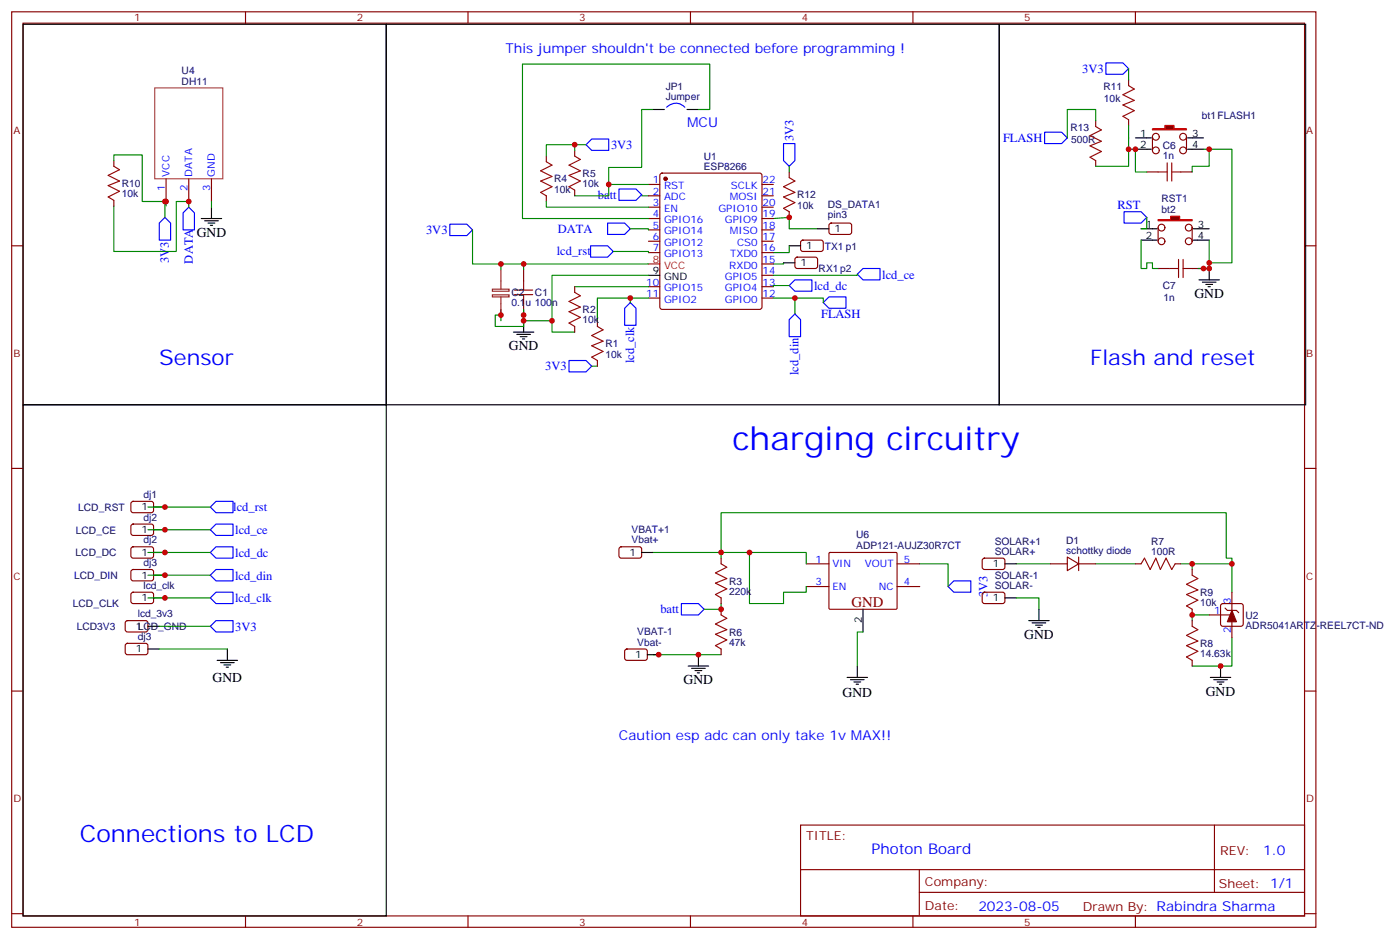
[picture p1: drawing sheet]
<svg xmlns="http://www.w3.org/2000/svg" width="435mm" height="292mm" viewBox="0 0 435 292" stroke-linecap="round" stroke-linejoin="round" font-family="sans-serif">
<path d="M192.4 58.7h5.3l1.7 1.8-1.7 1.7h-5.3zM139.8 69.6h5.3l1.8 1.8-1.8 1.8h-5.3zM176.8 112h5.3l1.8 1.7-1.8 1.8h-5.3zM65.4 157.5l1.7-1.8h5.3v3.5h-5.3zM65.4 164.5l1.7-1.7h5.3v3.5h-5.3zM67.1 169.8h5.3v3.6h-5.3l-1.7-1.8zM67.1 176.9h5.3v3.5h-5.3l-1.7-1.8zM65.4 185.7l1.7-1.8h5.3v3.6h-5.3zM67.1 192.8h5.3v3.5h-5.3l-1.7-1.8zM211.8 187.5h5.3l1.7 1.7-1.7 1.8h-5.3zM294.7 182.2l1.7-1.8h5.3v3.5h-5.3z" fill="none" stroke="#00f" stroke-width=".35"/>
<g fill="none" stroke="#000" stroke-width=".35">
<path d="M352.9 42.8h3.5M352.9 46.4h3.5M245.3 76.3h3.5M254.1 71h3.5M162.7 99.6v3.6M201.5 85.5h3.6M243.5 81.6h3.6M159.6 103.2h6.3M160.6 103.9h4.3M161.7 104.6h2.1M162.4 105.3h.7M47.7 157.5h3.6"/>
<path d="M47.7 164.5h3.6M47.7 171.6h3.6M47.7 178.6h3.6M199.4 171.6h3.6M312.3 175.1h3.5M46 194.5h3.5M47.7 185.7h3.6M312.3 185.7h3.5M319.7 192.8h6.4M320.8 193.5h4.2M321.8 194.2h2.2M322.5 194.9h.8"/>
<path d="M322.9 189.2v3.6M46 201.6h3.5M67.5 205.1h6.3M68.5 205.8h4.3M69.6 206.5h2.1M70.3 207.2h.7M70.7 201.6v3.5M201.2 203.3h3.5M263.3 210.4h6.3M264.3 211.1h4.3M265.4 211.8h2.1M266.1 212.5h.7"/>
<path d="M266.5 206.9v3.5M376.2 210.4h6.3M377.2 211.1h4.3M378.3 211.8h2.1M379 212.5h.7M379.3 206.9v3.5"/>
</g>
<g fill="none" stroke="#870000" stroke-width=".35">
<path d="M201.5 57.3h3.6M205.3 54l.5-.2h30.3l.5 .2 .2 .5v40.9l-.2 .5-.5 .2h-30.3l-.5-.2-.2-.5v-40.9zM236.8 57.3h3.5M201.5 60.8h3.6M201.5 64.3h3.6M201.5 67.9h3.6M201.5 71.4h3.6M201.5 74.9h3.6M201.5 78.5h3.6M236.8 60.8h3.5M236.8 64.3h3.5M236.8 67.9h3.5"/>
<path d="M236.8 71.4h3.5M236.8 74.9h3.5M236.8 78.5h3.5M249 74.8l.5-.2h5.9l.5 .7-.1 2.4-.6 .4-6-.1-.4-.6v-2.1zM257.9 69.5l.4-.2h6l.4 .7-.1 2.4-.6 .4-5.9-.1-.5-.6v-2.1zM162.7 83.7v3.6M162.7 94.3v3.6M178.6 89v1.8M185.7 99.6v1.8M201.5 89h3.6M201.5 92.6h3.6M236.8 89h3.5"/>
<path d="M236.8 92.6h3.5M236.8 85.5h3.5M236.8 82h3.5M247.3 80.1l.5-.2h5.9l.4 .7-.1 2.4-.6 .4-5.9-.1-.4-.6v-2.1zM178.6 101.4v1.8M185.7 112v1.7M40.9 155.9l.5-.2 5.9 .1 .4 .6v2.4l-.7 .4h-5.9l-.4-.7v-2.1zM40.9 163l.5-.2h5.9l.4 .7v2.4l-.7 .4-5.9-.1-.4-.6v-2.1zM40.9 170l.5-.2 5.9 .1 .4 .6v2.4l-.7 .5-5.9-.1-.4-.7v-2.1zM40.9 177.1l.5-.2h5.9l.4 .7v2.4l-.7 .4-5.9-.1-.4-.6v-2.1zM192.6 170l.5-.2 5.9 .1 .4 .6v2.4l-.7 .5-5.9-.1-.4-.7v-2.1zM224.1 173.4v1.7"/>
<path d="M305.5 173.6l.5-.2h5.9l.4 .7-.1 2.4-.6 .4-5.9-.1-.4-.6v-2.1zM326.4 175.1h5.3M331.7 173l3.5 2.1-3.5 2.1zM335.2 175.1h5.3M335.2 173v4.2M352.9 175.1h1.7M365.2 175.1h1.8M370.5 176.9v1.7M39.1 193l.5-.2h5.9l.5 .7-.1 2.4-.6 .4-6-.1-.4-.6v-2.1zM40.9 184.1l.5-.2 5.9 .1 .4 .6v2.4l-.7 .5-5.9-.1-.4-.6v-2.2zM224.1 185.7v1.8M224.1 189.2v1.8"/>
<path d="M305.5 184.1l.5-.2 5.9 .1 .4 .6-.1 2.4-.6 .5-5.9-.1-.4-.6v-2.2zM370.5 189.2v1.8M370.5 192.8v1.7M375.8 191h7.1M379.6 187.7l.4-.2h5.7l.5 .2 .2 .5v5.6l-.2 .5-.5 .2h-5.7l-.5-.2-.2-.5v-5.6zM380.8 188.9l.7 .7h2.8l.7 .7M382.9 183.9v14.1M39.1 200l.5-.2 5.9 .1 .5 .6-.1 2.4-.6 .4h-6l-.4-.7v-2.1zM194.4 201.8l.4-.2h6l.4 .7-.1 2.4-.6 .4-5.9-.1-.5-.6v-2.1zM224.1 201.6v1.7M370.5 205.1v1.8"/>
</g>
<g fill="none" stroke="#008700" stroke-width=".35">
<path d="M146.9 71.4v10.6h54.6M199.4 60.5v.3h2.1M240.3 67.9l5-.4v3.5h8.8M245.3 76.3v2.2h-5M155.7 96.1v3.5M155.7 82v1.7M162.7 96.1v3.5M162.7 82v1.7M171.6 99.6v3.6h7M178.6 89h22.9M201.5 85.5h-29.9v14.1h-8.9v1.8h-8.8v-3.5h1.8M201.5 92.6h-15.8v7"/>
<path d="M243.5 81.6v.4h-3.2M183.9 113.7h1.8M46 157.5h19.4M46 164.5h19.4M46 171.6h19.4M46 178.6h19.4M203 171.6h21.1v1.8M224.1 171.6h8.8v15.9h10.6v-3.6h3.6M315.8 175.1h10.6M340.5 175.1h12.4M367 175.1h3.5v1.8M370.5 175.1h12.4v8.8"/>
<path d="M46 185.7h19.4M49.5 194.5h15.9M224.1 187.5v1.7h-5.3M315.8 185.7h7.1v3.5M375.8 191h-5.3v1.8M382.9 198v8.9h-12.4M203 203.3h21.1"/>
</g>
<path d="M159.9 91.5h5.7M159.9 90.1h5.7M162.7 87.3v2.8M162.7 91.5v2.8M178.6 90.8l1.8 1.1-3.6 1.7 3.6 1.8-3.6 1.4 3.6 1.8-3.6 1.7 1.8 1.1M185.7 101.4l1.7 1-3.5 1.8 3.5 1.8-3.5 1.4 3.5 1.7-3.5 1.8 1.8 1.1M224.1 175.1l1.8 1.1-3.5 1.7 3.5 1.8-3.5 1.4 3.5 1.8-3.5 1.7 1.7 1.1M354.6 175.1l1.1-1.7 1.8 3.5 1.7-3.5 1.4 3.5 1.8-3.5 1.8 3.5 1-1.8M370.5 178.6l1.8 1.1-3.5 1.8 3.5 1.7-3.5 1.4 3.5 1.8-3.5 1.8 1.7 1M224.1 191l1.8 1.1-3.5 1.7 3.5 1.8-3.5 1.4 3.5 1.8-3.5 1.7 1.7 1.1M370.5 194.5l1.8 1.1-3.5 1.7 3.5 1.8-3.5 1.4 3.5 1.8-3.5 1.7 1.7 1.1" fill="none" stroke="#a10000" stroke-width=".35"/>
<g fill="#870000" stroke="#870000" stroke-width=".35">
<path d="M382.9 189.6l1.4 3.5h-2.8z"/>
<circle cx="206.8" cy="55.5" r=".53"/>
</g>
<path d="M201.5 82h3.6" fill="none" stroke="#f00" stroke-width=".35"/>
<path d="M153 89.8h5.2v.7h-5.2zM153 91.6h5.2v.6h-5.2zM155.7 83.7v6M155.7 92.2v5.7" fill="none" stroke="#8c2424" stroke-width=".35"/>
<path d="M358.2 40h3.9v-1.1h2.8v1.1h3.9v.4h-10.6z" fill="#870000" stroke="#f00" stroke-width=".35"/>
<g fill="none" stroke="#870000" stroke-width=".35">
<path d="M358.2 42.5v4.2M368.8 42.5v4.2"/>
<circle cx="359.2" cy="42.5" r="1.06"/>
<circle cx="359.2" cy="46.7" r="1.06"/>
<circle cx="367.7" cy="46.7" r="1.06"/>
<circle cx="367.7" cy="42.5" r="1.06"/>
</g>
<path d="M356.4 42.8h1.4M356.4 46.4h1.4M369.1 42.8h5M369.1 46.4h5M354.6 71h3.6M354.6 74.6h3.6" fill="none" stroke="#000" stroke-width=".35"/>
<path d="M359.9 68.2h3.9v-1h2.8v1h3.9v.4h-10.6z" fill="#870000" stroke="#f00" stroke-width=".35"/>
<g fill="none" stroke="#870000" stroke-width=".35">
<path d="M3.6 3.7h405.4v284.3h-405.4zM7.2 7.2h398.2v277.3h-398.2zM76.3 3.7v3.5M145.5 3.7v3.5M214.6 3.7v3.5M283.7 3.7v3.5M352.9 3.7v3.5M340.5 37.5v1.8M350.8 24.8v1.8M350.8 37.2v1.7M35.4 49.9v1.7M51.6 55.5v7.1"/>
<path d="M58.7 55.5v7.1M65.7 55.5v7.1M169.8 48.5v1.7M178.6 46.7v1.8M178.6 59.1v1.7M245.3 53.4v1.8M340.5 49.9v1.7M356.4 53.4h3.5M367 53.4h3.5M3.6 76.3h3.6M35.4 62.2v1.8M169.8 60.8v1.8"/>
<path d="M245.3 65.8v1.7M359.9 70.7v4.2M370.5 70.7v4.2M405.4 76.3h3.6M359.9 83.4h3.6M370.5 83.4h3.6M3.6 145.5h3.6M405.4 145.5h3.6M250.6 175.1h7M257.7 171.8l.3-.2h20.6l.2 .3-.1 17.2-.3 .1h-20.6l-.2-.3zM278.8 175.1h7.1M250.6 182.2h7"/>
<path d="M278.8 182.2h7.1M3.6 214.6h3.6M405.4 214.6h3.6M248.8 256.3h156.6v28.2h-156.6zM377.4 256.3v20.9M248.8 270.1h156.5M285.7 277.2h119.6M285.7 270.1v14.1M3.6 283.8h3.6M76.3 284.5v3.5M145.5 284.5v3.5M214.6 284.5v3.5"/>
<path d="M283.7 284.5v3.5M352.9 284.5v3.5M405.4 283.8h3.6"/>
<circle cx="361" cy="74.9" r="1.06"/>
<circle cx="361" cy="70.7" r="1.06"/>
<circle cx="369.5" cy="74.9" r="1.06"/>
<circle cx="369.5" cy="70.7" r="1.06"/>
</g>
<g fill="none" stroke="#000" stroke-width=".35">
<path d="M7.2 7.5h112.9v118.2h-112.9zM120.1 7.5h190.5v118.2h-190.5zM310.6 7.5h95.2v118.2h-95.2zM203 34h3.5M213.5 34h3.6M62.5 67.9h6.4M63.6 68.6h4.2M64.7 69.3h2.1M65.4 70h.7M65.7 64.3v3.6M358.2 71h1.4M358.2 74.6h1.4"/>
<path d="M370.9 71h4.9M370.9 74.6h4.9M372.6 86.9h6.4M373.7 87.6h4.2M374.8 88.3h2.1M375.5 89h.7M375.8 83.4v3.5M7.2 125.7h112.9v158.8h-112.9zM268.2 189.2v7.1M213.9 206.9h6.3M214.9 207.6h4.3M216 208.3h2.1"/>
<path d="M216.7 209h.7M217.1 203.3v3.6"/>
</g>
<g fill="none" stroke="#a10000" stroke-width=".35">
<path d="M340.5 39.3l1.8 1.1-3.5 1.7 3.5 1.8-3.5 1.4 3.5 1.8-3.5 1.7 1.7 1.1M350.8 26.6l1.7 1.1-3.5 1.7 3.5 1.8-3.5 1.4 3.5 1.8-3.5 1.7 1.8 1.1M35.4 51.6l1.7 1.1-3.5 1.8 3.5 1.7-3.5 1.4 3.5 1.8-3.5 1.8 1.8 1M169.8 50.2l1.8 1.1-3.6 1.8 3.6 1.7-3.6 1.4 3.6 1.8-3.6 1.8 1.8 1M178.6 48.5l1.8 1-3.6 1.8 3.6 1.8-3.6 1.4 3.6 1.7-3.6 1.8 1.8 1.1M245.3 55.2l1.8 1-3.6 1.8 3.6 1.8-3.6 1.4 3.6 1.7-3.6 1.8 1.8 1.1M359.9 53.4h2.9M362.8 50.6v5.6M364.2 53.4h2.8M364.2 50.6v5.6M363.5 83.4h2.8M366.3 80.6v5.6"/>
<path d="M367.7 83.4h2.8M367.7 80.6v5.6"/>
</g>
<g fill="none" stroke="#008700" stroke-width=".35">
<path d="M203 34h-3.6v18h-10.2v5.3M217.1 34h3.5v-14.1h-58.2v48h39.1M340.5 37.5v-3.5h-8.8v8.8M350.8 38.9v7.5h2.1v7h3.5M350.8 21.3v3.5M35.4 49.9v-1.8h8.8v14.5h7.4v1.4M178.6 44.9v1.8M182.1 44.9h-12.3v3.6M201.5 57.3h-12.3v3.5h-10.6M245.3 51.6v1.8M350.8 46.4v5.2h-10.3M374.1 46.4h8.8v35.2h-7.1v-7"/>
<path d="M375.8 46.4v5.2h-5.3v1.8M35.4 64v14.1h19.4v-15.5h3.9v1.7M51.3 62.6v4.9M65.7 62.6v1.7M169.8 62.6v1.7h31.7M190.6 78.1h10.9v.4M195.9 71h5.6v.4M354.6 74.6v8.8h1.8v-1.8h1.8v1.8h1.7M356.4 67.5v3.5h-1.8M195.9 92.6v1.4M240.3 92.6h15.6v1.4M245.3 88.7h-5v.3"/>
<path d="M247.1 92.6v4.9M266.5 85.2v.3h-26.2M375.8 81.6v1.8h-3.5M224.1 171.6v-12.4h157v14.2h1.8v1.7M232.9 171.6h17.7v3.5M285.9 175.1h8.8v7.1M250.6 182.2v1.7h-3.5M268.2 196.3h-1.7v10.6M49.5 201.6h21.2"/>
</g>
<g fill="none" stroke="#00f" stroke-width=".35">
<path d="M343.7 19.5h5.3l1.8 1.8-1.8 1.8h-5.3zM207.2 33.3a4 4 0 0 1 5.6 0M182.1 44.9l1.8-1.7h5.3v3.5h-5.3zM243.5 44.6h3.6v5.3l-1.8 1.7-1.8-1.7zM324.7 41.1h5.3l1.7 1.7-1.7 1.8h-5.3zM51.3 67.5l1.7 1.8v5.3h-3.5v-5.3zM58.7 64.3l1.7 1.8v5.3h-3.5v-5.3zM183.6 76.3h5.2l1.8 1.8-1.8 1.8h-5.2zM188.8 69.3h5.3l1.8 1.7-1.8 1.8h-5.3zM349.4 65.8h5.2l1.8 1.7-1.8 1.8h-5.2zM195.9 94l1.8 1.7v5.3h-3.6v-5.3zM245.3 88.7l1.8-1.8h5.2v3.6h-5.2z"/>
<path d="M247.1 97.5l1.7 1.8v5.3h-3.5v-5.3zM255.9 94l1.7-1.8h5.3v3.5h-5.3zM266.5 85.2l1.7-1.8h5.3v3.5h-5.3z"/>
</g>
<path d="M48.1 27.3h21.2v28.2h-21.2z" fill="none" stroke="#a64a4a" stroke-width=".35"/>
<g fill="#c00">
<circle cx="379.3" cy="206.9" r=".88"/>
<circle cx="370.5" cy="175.1" r=".88"/>
<circle cx="370.5" cy="191" r=".88"/>
<circle cx="224.1" cy="171.6" r=".88"/>
<circle cx="224.1" cy="189.2" r=".88"/>
<circle cx="204.7" cy="203.3" r=".88"/>
<circle cx="155.7" cy="82" r=".88"/>
<circle cx="162.7" cy="82" r=".88"/>
<circle cx="155.7" cy="97.9" r=".88"/>
<circle cx="162.7" cy="99.6" r=".88"/>
<circle cx="162.7" cy="97.9" r=".88"/>
<circle cx="171.6" cy="99.6" r=".88"/>
<circle cx="178.6" cy="44.9" r=".88"/>
<circle cx="189.2" cy="57.3" r=".88"/>
<circle cx="375.8" cy="81.6" r=".88"/>
<circle cx="382.9" cy="175.1" r=".88"/>
<circle cx="58.7" cy="62.6" r=".88"/>
<circle cx="51.6" cy="62.6" r=".88"/>
<circle cx="217.1" cy="203.3" r=".88"/>
<circle cx="51.3" cy="62.6" r=".88"/>
<circle cx="245.3" cy="67.5" r=".88"/>
<circle cx="51.3" cy="185.7" r=".88"/>
<circle cx="51.3" cy="178.6" r=".88"/>
<circle cx="51.3" cy="171.6" r=".88"/>
<circle cx="51.3" cy="164.5" r=".88"/>
<circle cx="51.3" cy="157.5" r=".88"/>
<circle cx="195.9" cy="92.6" r=".88"/>
<circle cx="375.8" cy="46.4" r=".88"/>
<circle cx="375.8" cy="83.4" r=".88"/>
<circle cx="374.1" cy="83.4" r=".88"/>
<circle cx="247.1" cy="92.6" r=".88"/>
<circle cx="232.9" cy="171.6" r=".88"/>
<circle cx="352.9" cy="46.4" r=".88"/>
<circle cx="350.8" cy="46.4" r=".88"/>
</g>
<text font-size="10.2" fill="#00f" x="227.6" y="139.8">charging circuitry</text>
<text font-size="7.4" fill="#00f" x="24.8" y="261.5">Connections to LCD</text>
<g font-size="6.7" fill="#00f">
<text x="49.5" y="113.4">Sensor</text>
<text x="338.8" y="113.4">Flash and reset</text>
</g>
<text font-size="4.6" fill="#800" x="264.7" y="188.5">GND</text>
<text font-size="4.6" fill="#00f" x="270.9" y="265.3">Photon Board</text>
<g font-size="4.2" fill="#00f">
<text x="157.1" y="16.4">This jumper shouldn't be connected before programming !</text>
<text x="213.5" y="39.3">MCU</text>
<text x="192.4" y="229.8">Caution esp adc can only take 1v MAX!!</text>
<text x="392.6" y="265.5">1.0</text>
<text x="304.1" y="282.9">2023-08-05</text>
</g>
<g font-size="4.2">
<text x="61.1" y="73.5">GND</text>
<text x="371.2" y="92.6">GND</text>
<text x="158.2" y="108.8">GND</text>
<text x="318.3" y="198.4">GND</text>
<text x="66.1" y="211.8">GND</text>
<text x="212.5" y="212.5">GND</text>
<text x="261.9" y="216.5">GND</text>
<text x="374.8" y="216">GND</text>
</g>
<g font-size="3.9" fill="#00f">
<text x="336.3" y="22.6">3V3</text>
<text x="189.9" y="46.2">3V3</text>
<text x="246.6" y="43.8" transform="rotate(-90 246.6 43.8)">3V3</text>
<text x="311.7" y="44.1">FLASH</text>
<text x="185.8" y="61.7">batt</text>
<text x="347.3" y="64.9">RST</text>
<text x="132.4" y="72.7">3V3</text>
<text x="173.4" y="72.3">DATA</text>
<text x="52.5" y="81.8" transform="rotate(-90 52.5 81.8)">3V3</text>
<text x="59.9" y="81.8" transform="rotate(-90 59.9 81.8)">DATA</text>
<text x="173.1" y="79.3">lcd_rst</text>
<text x="274.2" y="86.5">lcd_ce</text>
<text x="253" y="90">lcd_dc</text>
<text x="255.2" y="98.8">FLASH</text>
<text x="197.1" y="112.9" transform="rotate(-90 197.1 112.9)">lcd_clk</text>
<text x="169.5" y="115">3V3</text>
<text x="248.2" y="116.5" transform="rotate(-90 248.2 116.5)">lcd_din</text>
<text x="72.5" y="158.7">lcd_rst</text>
<text x="73.1" y="165.9">lcd_ce</text>
<text x="73.1" y="172.9">lcd_dc</text>
<text x="73.1" y="180">lcd_din</text>
<text x="306.9" y="185.5" transform="rotate(-90 306.9 185.5)">3V3</text>
<text x="73.1" y="187.1">lcd_clk</text>
<text x="205.2" y="190.4">batt</text>
<text x="73.1" y="195.9">3V3</text>
</g>
<g font-size="3.9" fill="#800">
<text x="250.6" y="260.8">TITLE:</text>
<text x="379.2" y="265.5">REV:</text>
<text x="287.5" y="275">Company:</text>
<text x="378.9" y="275.7">Sheet: 1/1</text>
<text x="287.5" y="282.7">Date:</text>
<text x="336.5" y="282.8">Drawn By: Rabindra Sharma</text>
</g>
<g font-size="3.2" fill="#800">
<text x="41.7" y="6.7">1</text>
<text x="110.9" y="6.7">2</text>
<text x="180" y="6.7">3</text>
<text x="249.2" y="6.7">4</text>
<text x="318.3" y="6.7">5</text>
<text x="4.2" y="41.8">A</text>
<text x="406" y="41.8">A</text>
<text x="4.2" y="110.9">B</text>
<text x="406" y="110.9">B</text>
<text x="4.2" y="180.1">C</text>
<text x="406" y="180.1">C</text>
<text x="4.2" y="249.2">D</text>
<text x="406" y="249.2">D</text>
<text x="41.7" y="287.5">1</text>
<text x="110.9" y="287.5">2</text>
<text x="180" y="287.5">3</text>
<text x="249.2" y="287.5">4</text>
<text x="318.3" y="287.5">5</text>
</g>
<g font-size="3.2" fill="#000080">
<text x="56.5" y="23.1">U4</text>
<text x="56.5" y="26.2">DH11</text>
<text x="206.9" y="27.8">JP1</text>
<text x="342.9" y="28.1">R11</text>
<text x="206.9" y="31">Jumper</text>
<text x="343.1" y="31.6">10k</text>
<text x="332.7" y="40.8">R13</text>
<text x="373.5" y="36.9">bt1FLASH1</text>
<text x="332.9" y="44.3">500R</text>
<text x="361.4" y="46.3">C6</text>
<text x="218.7" y="52.7">ESP8266</text>
<text x="218.7" y="49.7">U1</text>
<text x="361.4" y="49.5">1n</text>
<text x="37.9" y="58.1">R10</text>
<text x="172.3" y="59.9">10k</text>
<text x="172.3" y="56.7">R4</text>
<text x="181.1" y="58.1">10k</text>
<text x="181.1" y="54.9">R5</text>
<text x="37.9" y="61.3">10k</text>
<text x="247.8" y="64.8">10k</text>
<text x="247.8" y="61.6">R12</text>
<text x="257.3" y="64.5">DS_DATA1</text>
<text x="361" y="62.9">RST1</text>
<text x="257.3" y="67.8">pin3</text>
<text x="361" y="66.1">bt2</text>
<text x="256.4" y="77.5">TX1 p1</text>
<text x="254.4" y="84.6">RX1p2</text>
<text x="361.4" y="89.8">C7</text>
<text x="158.9" y="95.1">0.1u 100n</text>
<text x="158.9" y="92">C2</text>
<text x="166.3" y="92">C1</text>
<text x="361.6" y="93.4">1n</text>
<text x="181.1" y="100.5">10k</text>
<text x="181.1" y="97.2">R2</text>
<text x="188.1" y="107.8">R1</text>
<text x="188.1" y="111">10k</text>
<text x="44.6" y="154.7">dj1</text>
<text x="24.3" y="158.7">LCD_RST</text>
<text x="44.6" y="161.7">dj2</text>
<text x="23.6" y="165.7">LCD_CE</text>
<text x="196.3" y="165.5">VBAT+1</text>
<text x="266.1" y="167.2">U6</text>
<text x="23.5" y="172.8">LCD_DC</text>
<text x="44.6" y="168.8">dj2</text>
<text x="196.3" y="168.8">Vbat+</text>
<text x="266.1" y="170.4">ADP121-AUJZ30R7CT</text>
<text x="309.2" y="172.3">SOLAR+</text>
<text x="309.2" y="169.1">SOLAR+1</text>
<text x="331.4" y="171.9">schottky diode</text>
<text x="331.4" y="168.9">D1</text>
<text x="357.8" y="172.3">100R</text>
<text x="357.8" y="169.3">R7</text>
<text x="23.1" y="179.8">LCD_DIN</text>
<text x="44.6" y="175.8">dj3</text>
<text x="309.2" y="179.7">SOLAR-1</text>
<text x="44.6" y="182.9">lcd_clk</text>
<text x="226.6" y="184.8">220k</text>
<text x="226.6" y="181.5">R3</text>
<text x="309.2" y="182.9">SOLAR-</text>
<text x="373" y="185.1">R9</text>
<text x="22.7" y="188.6">LCD_CLK</text>
<text x="42.8" y="191.7">lcd_3v3</text>
<text x="373" y="188.2">10k</text>
<text x="23.9" y="195.7">LCD3V3</text>
<text x="198" y="197.3">VBAT-1</text>
<text x="226.6" y="197.4">R6</text>
<text x="387.1" y="195.3">ADR5041ARTZ-REEL7CT-ND</text>
<text x="387.1" y="192.1">U2</text>
<text x="42.8" y="198.8">dj3</text>
<text x="198" y="200.5">Vbat-</text>
<text x="226.6" y="200.6">47k</text>
<text x="373" y="200.9">R8</text>
<text x="373" y="204.1">14.63k</text>
</g>
<g font-size="3.2">
<text x="354.4" y="42.5">1</text>
<text x="354.4" y="46">2</text>
<text x="370.5" y="42.5">3</text>
<text x="370.5" y="46">4</text>
<text x="356.2" y="70.7">1</text>
<text x="372.3" y="70.7">3</text>
<text x="250.6" y="77.4">1</text>
<text x="259.4" y="72.1">1</text>
<text x="356.2" y="74.2">2</text>
<text x="372.3" y="74.2">4</text>
<text x="248.8" y="82.7">1</text>
<text x="202.9" y="85.2">9</text>
<text x="206.4" y="86.9">GND</text>
<text x="44" y="158.5">1</text>
<text x="44" y="165.6">1</text>
<text x="44" y="172.6">1</text>
<text x="195.6" y="172.6">1</text>
<text x="44" y="179.7">1</text>
<text x="308.5" y="176.2">1</text>
<text x="44" y="186.8">1</text>
<text x="308.5" y="186.8">1</text>
<text x="42.2" y="195.6">1LCD_GND</text>
<text x="267.9" y="193.4" transform="rotate(-90 267.9 193.4)">2</text>
<text x="42.2" y="202.6">1</text>
<text x="197.4" y="204.4">1</text>
</g>
<g font-size="3.2" fill="#00f">
<text x="51.3" y="59.3" transform="rotate(-90 51.3 59.3)">1</text>
<text x="52.7" y="54.8" transform="rotate(-90 52.7 54.8)">VCC</text>
<text x="58.3" y="59.3" transform="rotate(-90 58.3 59.3)">2</text>
<text x="59.7" y="54.8" transform="rotate(-90 59.7 54.8)">DATA</text>
<text x="65.4" y="59.3" transform="rotate(-90 65.4 59.3)">3</text>
<text x="66.8" y="54.8" transform="rotate(-90 66.8 54.8)">GND</text>
<text x="202.9" y="56.9">1</text>
<text x="206.4" y="58.7">RST</text>
<text x="227.2" y="58.7">SCLK</text>
<text x="237" y="56.9">22</text>
<text x="202.9" y="60.5">2</text>
<text x="202.9" y="64">3</text>
<text x="206.4" y="62.2">ADC</text>
<text x="206.4" y="65.8">EN</text>
<text x="223.3" y="65.8">GPIO10</text>
<text x="226.8" y="62.2">MOSI</text>
<text x="237" y="64">20</text>
<text x="237" y="60.5">21</text>
<text x="202.9" y="67.5">4</text>
<text x="202.9" y="71">5</text>
<text x="206.4" y="69.3">GPIO16</text>
<text x="225.3" y="69.3">GPIO9</text>
<text x="237" y="71">18</text>
<text x="237" y="67.5">19</text>
<text x="202.9" y="74.6">6</text>
<text x="206.4" y="72.8">GPIO14</text>
<text x="206.4" y="76.3">GPIO12</text>
<text x="226.8" y="72.8">MISO</text>
<text x="229.1" y="76.3">CS0</text>
<text x="237" y="74.6">17</text>
<text x="202.9" y="78.1">7</text>
<text x="206.4" y="79.9">GPIO13</text>
<text x="226.7" y="83.4">RXD0</text>
<text x="226.9" y="79.9">TXD0</text>
<text x="237" y="81.6">15</text>
<text x="237" y="78.1">16</text>
<text x="200.9" y="88.7">10</text>
<text x="225.3" y="86.9">GPIO5</text>
<text x="237" y="88.7">13</text>
<text x="237" y="85.2">14</text>
<text x="200.9" y="92.2">11</text>
<text x="206.4" y="90.5">GPIO15</text>
<text x="206.4" y="94">GPIO2</text>
<text x="225.3" y="94">GPIO0</text>
<text x="225.3" y="90.5">GPIO4</text>
<text x="237" y="92.2">12</text>
<text x="253.5" y="174.8">1</text>
<text x="258.7" y="176.2">VIN</text>
<text x="268.8" y="176.2">VOUT</text>
<text x="280.9" y="174.8">5</text>
<text x="253.5" y="181.8">3</text>
<text x="258.7" y="183.2">EN</text>
<text x="273.2" y="183.2">NC</text>
<text x="280.9" y="181.8">4</text>
<text x="377.3" y="190.6">1</text>
<text x="382.5" y="187.5" transform="rotate(-90 382.5 187.5)">3</text>
<text x="382.5" y="196.5" transform="rotate(-90 382.5 196.5)">2</text>
</g>
<g font-size="3.2" fill="#f00">
<text x="202.9" y="81.6">8</text>
<text x="206.4" y="83.4">VCC</text>
</g>
</svg>
